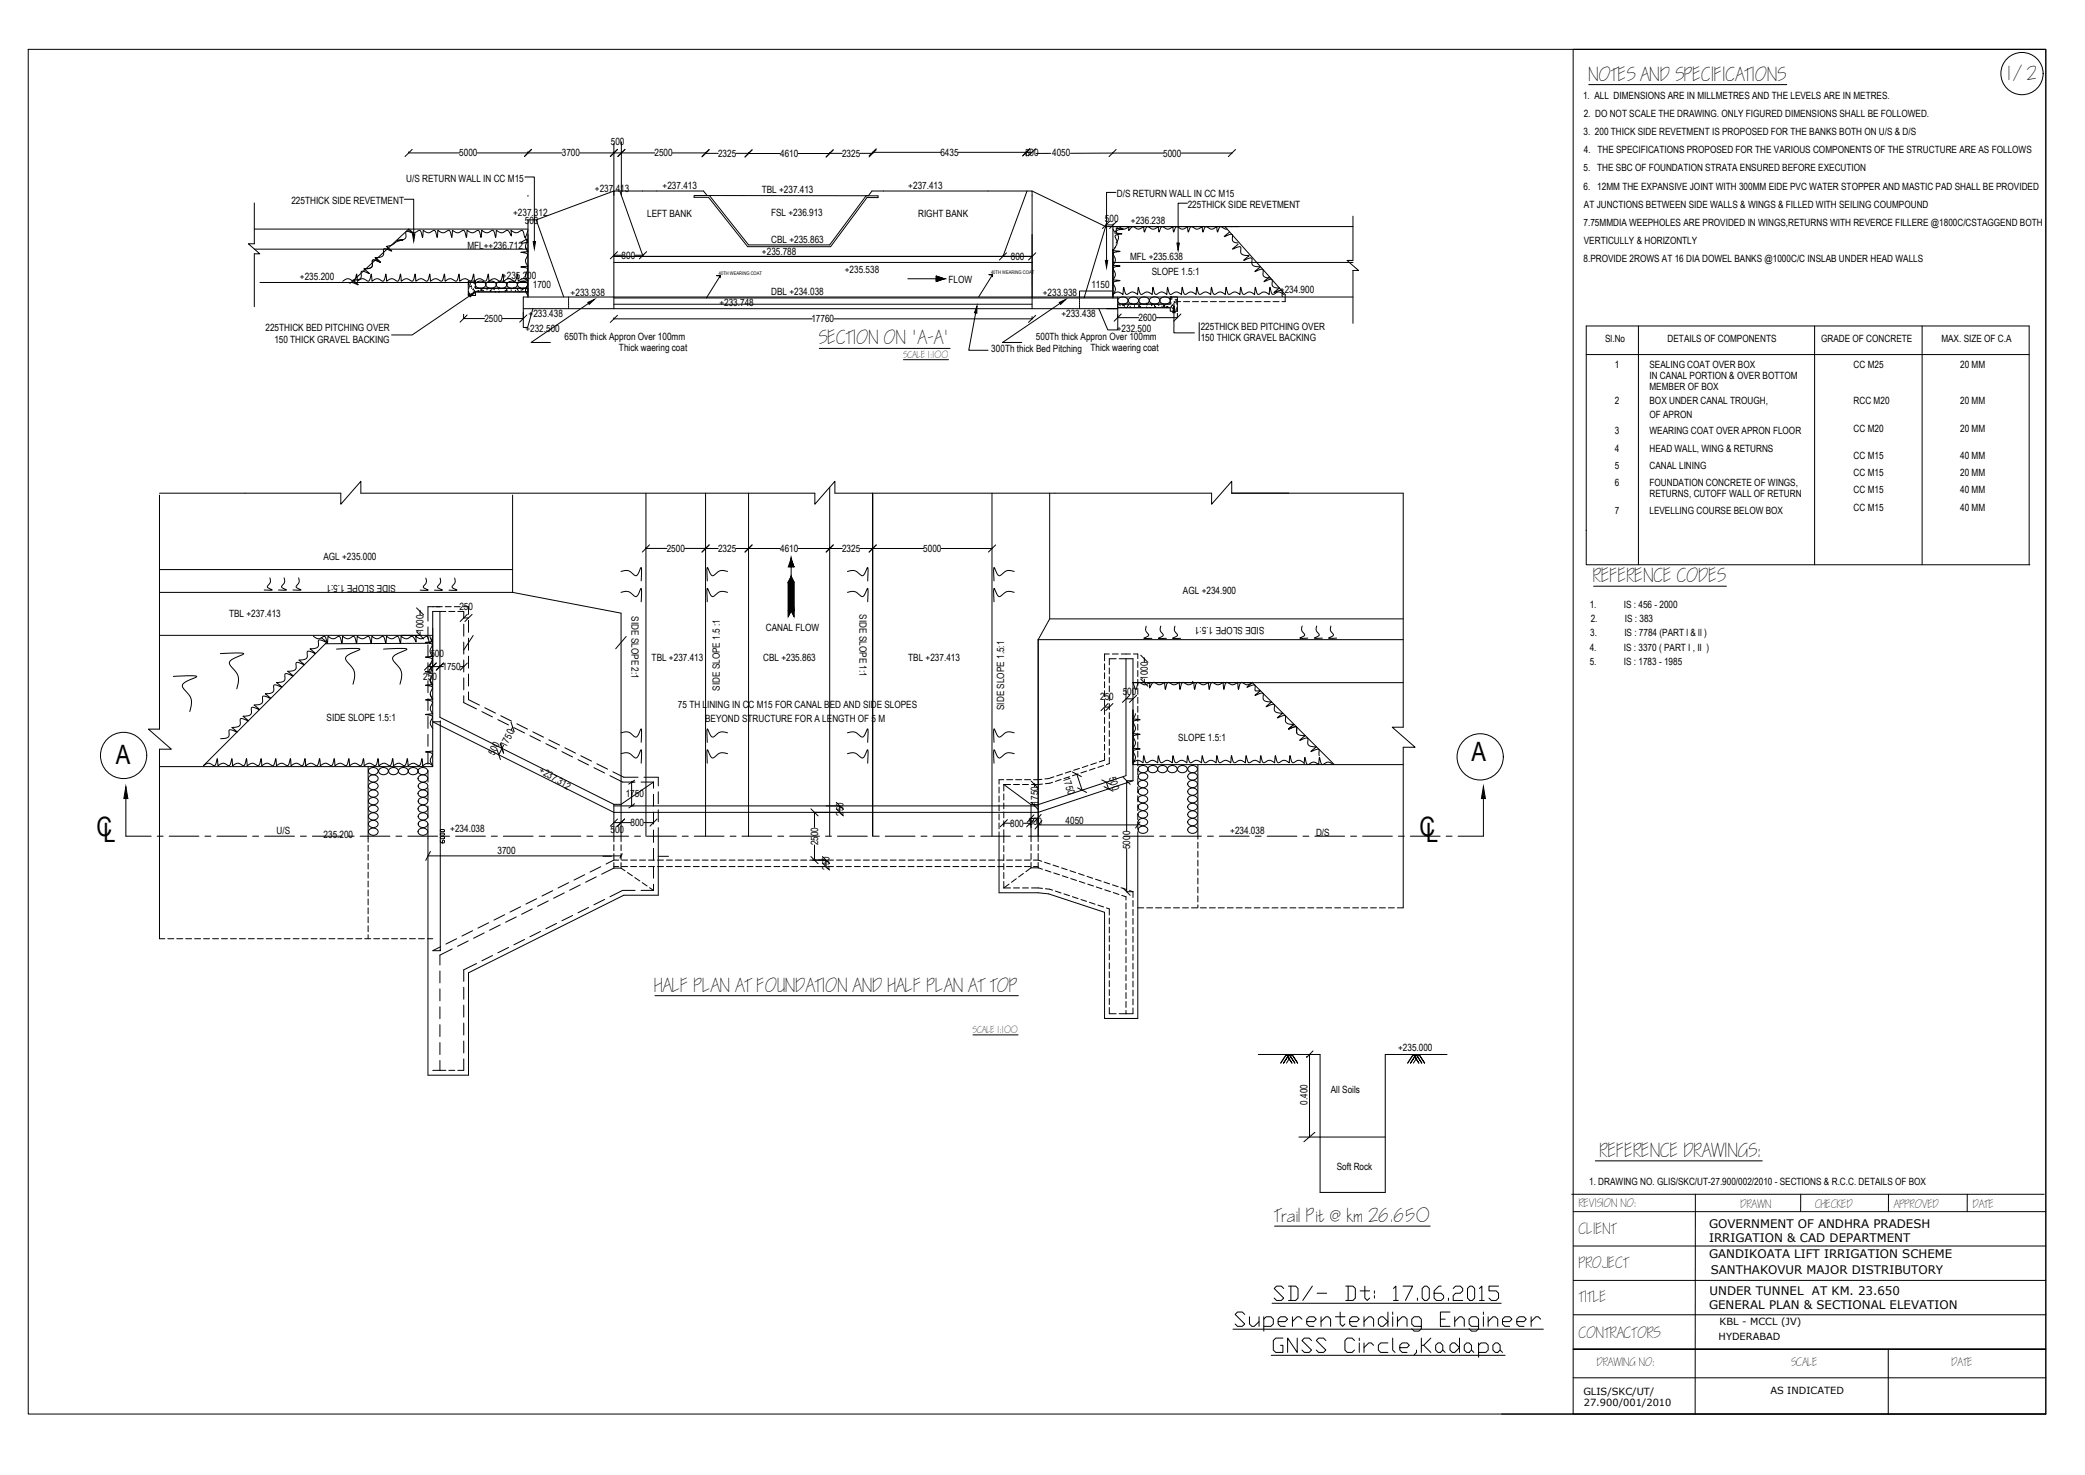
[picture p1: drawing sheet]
<svg xmlns="http://www.w3.org/2000/svg" width="1189mm" height="841mm" viewBox="0 0 1189 841" stroke-linecap="round" stroke-linejoin="round" font-family="sans-serif">
<!-- layer: STEEL -->
<g fill="none" stroke="#000" stroke-width=".57">
<path d="M16 28h1151v778h-1151zM906 48h113M233 87h.1M233 87h29M272 87h49M301 87h.1M331 87h19M350 87h.1M350 87h4M350 82v94M354 87h.1M354 87h19"/>
<path d="M354 81v30M383 87h19M402 87h.1M402 87h8M420 87h7M427 87h.1M427 88h18M455 88h18M473 87h.1M473 87h7M490 87h8M498 87h.1"/>
<path d="M536 87h-38M546 87h39M585 87v2M588 87h-3M599 87h-8M634 87h29M634 87h.1M635 87h-25M673 87h29M702 87h.1M145 116v23M231 114h5v19"/>
<path d="M299 101h6v37M301 111v1M353 109l14 37M403 111h-7v2h8l22 28h48l20-28M403 111l-2-2h-51l-44 16M403 111h2M405 111l90 1 2-3h91l1 60M405 111l22 29h46l21-28h7v1h-7M494 113h.1M586 109l-14 37M588 109l42 20M636 110h-5v38"/>
<path d="M677 116h-5v23M145 131h156M588 134v42M630 129h141M630 129l-12 41M631 128h.1M631 128h4M635 129v41M635 128h.1M698 129l35 39v4h-2M771 123v25M145 142h156"/>
<path d="M145 145v30M350 146h238M350 150h239M350 146h5M362 146h5M367 146h.1M411 158v-1h-2h2l-8 13M518 159h20M534 157v3v-1M534 157l4 2-4 1M534 157l4 2-4 1zM566 158v-1h-2h2l-8 12"/>
<path d="M572 146h.1M635 150h136M635 142h.1M636 141l-1 2M771 154v30M148 161h152M264 179v3h12M267 160h4v4h30v2h-30v2h-4zM267 168h.1M267 162h.1M267 167h.1M267 164h.1"/>
<path d="M268 163h.1M268 169l-33 22h-12M268 168h.1M268 164h.1M268 162h.1M268 163h1zM269 165h.1M270 167h.1M270 165h.1M270 162h.1M270 161h.1M270 166h.1"/>
<path d="M271 166h.1M271 164h.1M271 162h.1M271 164h30M271 166h30M272 161a2.9 2.9 0 0 1 3-1 2.9 2.9 0 0 1 2 3 3 3 0 0 1-4 1 3 3 0 0 1-2-2zM272 166h1zM273 166h.1M274 166h.1M274 165h.1M275 165v1zM276 166h.1"/>
<path d="M278 161a2.9 2.9 0 0 1 3-1 2.9 2.9 0 0 1 2 3 3 3 0 0 1-4 1 3 3 0 0 1-2-2zM278 165h.1M280 166h-1zM280 166h.1M281 165h.1M281 164h1M282 165h.1M283 166h-1M283 166h.1M284 161a2.9 2.9 0 0 1 3-1 2.9 2.9 0 0 1 2 3 3 3 0 0 1-4 1 3 3 0 0 1-2-2zM284 166h1M284 165h.1"/>
<path d="M285 164h.1M288 166h.1M288 164h.1M288 166l1-1v1zM290 161a2.9 2.9 0 0 1 3-1 2.9 2.9 0 0 1 2 3 3 3 0 0 1-4 1 3 3 0 0 1-2-2zM291 166h.1M293 164h.1M294 166h.1M295 165h.1M295 166h.1M296 161a2.9 2.9 0 0 1 3-1 2.9 2.9 0 0 1 2 3 3 3 0 0 1-3 1 3 3 0 0 1-3-2zM296 166h.1"/>
<path d="M297 165h.1M297 166h.1M298 165h.1M298 176v11h3l3-11M298 178v4h-12M299 165h.1M300 165h.1M304 176h333v12h-5l-5-12M321 169l-15-44h-5v44M324 169v1M324 170v1M324 171v1"/>
<path d="M324 172v1M324 173v1M324 174v1M324 175v1M336 173l-33 22h11M350 170h287M350 173h238M556 178l-4 22h11M604 173l-32 22h11M616 171h.1M616 172h.1M616 173h.1"/>
<path d="M616 174h.1M616 175h.1M616 176h.1M635 166h-19v4M637 179v2h12M637 173h30v-4h4v8h-4v-2h-30zM637 169v7h-6M637 175h30M638 170a2.9 2.9 0 0 1 3-1 2.9 2.9 0 0 1 2 3 3 3 0 0 1-3 1 3 3 0 0 1-3-2zM638 174h.1M639 174h.1M640 174h.1"/>
<path d="M640 173h27M640 174h1zM641 175h.1M642 174h.1M642 175h.1M643 175h.1M643 174h.1M644 170a2.9 2.9 0 0 1 3-1 2.9 2.9 0 0 1 2 3 3 3 0 0 1-3 1 3 3 0 0 1-3-2zM644 175h.1M645 173h.1M647 175h.1M649 174l1 1h-1z"/>
<path d="M650 170a2.9 2.9 0 0 1 3-1 2.9 2.9 0 0 1 2 3 3 3 0 0 1-3 1 3 3 0 0 1-3-2zM650 173h.1M650 175h.1M654 175h.1M654 173h.1M654 174h.1M656 175h.1M656 170a2.9 2.9 0 0 1 3-1 2.9 2.9 0 0 1 2 3 3 3 0 0 1-3 1 3 3 0 0 1-3-2zM657 174h.1M657 173h.1M658 175h.1M659 175h.1"/>
<path d="M660 174h.1M661 174h.1M662 170a2.9 2.9 0 0 1 3-1 2.9 2.9 0 0 1 2 3 3 3 0 0 1-3 1 3 3 0 0 1-3-2zM663 175h.1M664 174v1zM664 174h.1M664 175h.1M665 175h.1M665 175h1zM668 171h.1M668 173h.1M668 175h.1"/>
<path d="M668 170h.1M668 174h1zM668 176h.1M669 178v12h12M669 174h.1M670 172h.1M670 171h.1M671 173h.1M671 177h.1M671 172h.1M671 171h.1M671 174h.1"/>
<path d="M671 176h.1M671 179v2h-12M671 172h2M675 172h3M680 172h3M685 172h3M690 172h4M695 172h4M700 172h4M705 172h4M711 172h3M716 172h3"/>
<path d="M721 172h3M726 172h3M771 169h-473v7h6M350 182h.1M350 182h113M467 199h75M588 181v1h-113M684 184v10M934 186v136M1035 186v136M1096 186v136M515 205h26"/>
<path d="M904 202h253M473 278v199M91 281h103M91 282v134M206 281h259M292 282v56M368 281v196M402 281v196M427 281v196M476 281h215M498 281v196M566 281v196"/>
<path d="M599 281v72l-7 12M702 281h98v134M368 313h.1M368 313h12M390 313h20M402 313h.1M420 313h25M427 313h.1M451 318v30M455 313h25M473 313h.1M490 313h37"/>
<path d="M537 313h29M904 302h1M91 338h201M91 325h201M154 330a6 6 0 0 1-2 5l3 1h-4M162 330a6 6 0 0 1-1 5l2 1h-4M170 330a6 6 0 0 1-1 5l3 1h-5M243 330a5 5 0 0 1-2 5l3 1h-4M251 330a5 5 0 0 1-1 5l2 1h-4M259 330a6 6 0 0 1-1 5l3 1h-5M292 338l62 12v127M354 326a6 6 0 0 1 8 2 7 7 0 0 0 4-4v7"/>
<path d="M354 338a6 6 0 0 1 8 2 7 7 0 0 0 4-5v8M415 326a6 6 0 0 0-8 2 7 7 0 0 1-4-4v7M415 338a6 6 0 0 0-8 2 7 7 0 0 1-4-5v8M451 329l2 3v20l-2-4-2 4v-20zM483 326a6 6 0 0 1 8 2 7 7 0 0 0 4-4v7M483 338a6 6 0 0 1 8 2 7 7 0 0 0 4-5v8M578 326a6 6 0 0 0-8 2 7 7 0 0 1-3-4v7M578 338a6 6 0 0 0-8 2 7 7 0 0 1-3-5v8M909 334h75M1157 322v-136h-253v136h253M240 349h.1M240 349v2"/>
<path d="M247 358v22h4M247 346h4M264 352h3M599 353h201M654 357a6 6 0 0 0 1 5l-3 2h5M662 357a6 6 0 0 0 1 5l-3 2h5M670 357a6 6 0 0 0 1 5l-2 2h4M742 357a5 5 0 0 0 2 5l-3 2h5M751 357a5 5 0 0 0 1 5l-3 2h5M759 357a6 6 0 0 0 1 5l-2 2h4M91 362h156M126 373l10-1 3 1-4 2a4 4 0 0 0-4 4l2 2a8 8 0 0 1 3 9l-1 3"/>
<path d="M192 370h11h2l-3 2a4 4 0 0 0-5 4l2 2a8 8 0 0 1 3 10l-1 2M219 370h11h2l-4 2a4 4 0 0 0-4 4l1 1a9 9 0 0 1 4 11l-1 2M240 360v2M244 367h-58M270 362l-6 9M357 363l-6 7M592 365h208M592 365v112M652 376h.1M652 376v2M99 386l11-1 2 1-5 2a2.9 2.9 0 0 0-2 5l1 1a8 8 0 0 1 3 9l-1 3M244 380h3"/>
<path d="M251 380h.1M251 380h2M262 380h2M264 380h.1M642 398h4M646 389h154M652 389h.1M652 387v2M680 389h.1M714 389h.1M292 415l-1 1M354 418a6 6 0 0 1 8 2 7 7 0 0 0 4-4v7"/>
<path d="M415 418a6 6 0 0 0-8 2h-1h-1l-2-4v7M483 418a6 6 0 0 1 8 2h1h1l2-4v7M578 418a6 6 0 0 0-8 2h-1l-2-4v7M630 403h3M91 437h156v-88h4v60l99 50M91 427v108M210 437v41M211 438a2.5 2.5 0 0 1 3 0 2.5 2.5 0 0 1 1 3 2.5 2.5 0 0 1-3 1 2.5 2.5 0 0 1-1-4zM216 438a2.5 2.5 0 0 1 4 0 2.5 2.5 0 0 1 1 3 2.5 2.5 0 0 1-4 1 2.5 2.5 0 0 1-1-4zM222 438a2.5 2.5 0 0 1 4 0 2.5 2.5 0 0 1 1 3 2.5 2.5 0 0 1-4 1 2.5 2.5 0 0 1-1-4zM228 438a2.5 2.5 0 0 1 3 0 2.5 2.5 0 0 1 1 3 2.5 2.5 0 0 1-3 1 2.5 2.5 0 0 1-1-4zM233 438a2.5 2.5 0 0 1 4 0 2.5 2.5 0 0 1 1 3 2.5 2.5 0 0 1-4 1 2.5 2.5 0 0 1-1-4z"/>
<path d="M239 438a2.5 2.5 0 0 1 3 0 2.5 2.5 0 0 1 1 3 2.5 2.5 0 0 1-3 1 2.5 2.5 0 0 1-1-4zM286 427h.1M286 427l-2 3M287 425l-1 2M354 430a6 6 0 0 1 8 2h1l3-4v7M415 430a6 6 0 0 0-8 2h-1l-3-4v7M483 430a6 6 0 0 1 8 2h2l2-4v7M578 430a6 6 0 0 0-8 2h-1l-2-4v7M649 436h151M650 437a2.5 2.5 0 0 1 3 0 2.5 2.5 0 0 1 1 3 2.5 2.5 0 0 1-3 1 2.5 2.5 0 0 1-1-4zM655 437a2.5 2.5 0 0 1 4 0 2.5 2.5 0 0 1 0 3 2.5 2.5 0 0 1-3 1 2.5 2.5 0 0 1-1-4zM661 437a2.5 2.5 0 0 1 3 0 2.5 2.5 0 0 1 1 3 2.5 2.5 0 0 1-3 1 2.5 2.5 0 0 1-1-4z"/>
<path d="M666 437a2.5 2.5 0 0 1 4 0 2.5 2.5 0 0 1 1 3 2.5 2.5 0 0 1-4 1 2.5 2.5 0 0 1-1-4zM672 437a2.5 2.5 0 0 1 3 0 2.5 2.5 0 0 1 1 3 2.5 2.5 0 0 1-3 1 2.5 2.5 0 0 1-1-4zM678 437a2.5 2.5 0 0 1 3 0 2.5 2.5 0 0 1 1 3 2.5 2.5 0 0 1-3 1 2.5 2.5 0 0 1-1-4zM683 436v41M800 426v92M72 455v22M211 447a2.5 2.5 0 0 1 3-1 2.5 2.5 0 0 1 1 3 2.5 2.5 0 0 1-3 1 2.5 2.5 0 0 1-1-3zM211 443a2.5 2.5 0 0 1 3-1 2.5 2.5 0 0 1 1 3 2.5 2.5 0 0 1-3 1 2.5 2.5 0 0 1-1-3zM211 455a2.5 2.5 0 0 1 3 0 2.5 2.5 0 0 1 1 3 2.5 2.5 0 0 1-3 1 2.5 2.5 0 0 1-1-4zM211 451a2.5 2.5 0 0 1 3-1 2.5 2.5 0 0 1 1 4 2.5 2.5 0 0 1-3 0 2.5 2.5 0 0 1-1-3zM211 460a2.5 2.5 0 0 1 3-1 2.5 2.5 0 0 1 1 3 2.5 2.5 0 0 1-3 1 2.5 2.5 0 0 1-1-3zM239 443a2.5 2.5 0 0 1 3-1 2.5 2.5 0 0 1 1 3 2.5 2.5 0 0 1-3 1 2.5 2.5 0 0 1-1-3z"/>
<path d="M239 451a2.5 2.5 0 0 1 3-1 2.5 2.5 0 0 1 1 4 2.5 2.5 0 0 1-3 0 2.5 2.5 0 0 1-1-3zM239 460a2.5 2.5 0 0 1 3-1 2.5 2.5 0 0 1 1 3 2.5 2.5 0 0 1-3 1 2.5 2.5 0 0 1-1-3zM239 447a2.5 2.5 0 0 1 3-1 2.5 2.5 0 0 1 1 3 2.5 2.5 0 0 1-3 1 2.5 2.5 0 0 1-1-3zM239 455a2.5 2.5 0 0 1 3 0 2.5 2.5 0 0 1 1 3 2.5 2.5 0 0 1-3 1 2.5 2.5 0 0 1-1-4zM350 459v18M350 460h242M360 446h1M360 453h.1M360 446v14M362 445l-4 2M362 458l-3 3M373 446l-19 13h-4"/>
<path d="M471 460h8v3h-8M572 447l16 12M588 459v18M590 460h.1M590 447h.1M590 447v2M590 458v2M614 441l3 10M631 446l1 4M646 445v-69h-4v66l-50 17h-4M646 445l-54 18h-242l-103-51h4v130h-4M646 445h-4v29"/>
<path d="M649 446a2.5 2.5 0 0 1 4-1 2.5 2.5 0 0 1 1 3 2.5 2.5 0 0 1-4 1 2.5 2.5 0 0 1-1-3zM649 454a2.5 2.5 0 0 1 4 0 2.5 2.5 0 0 1 1 3 2.5 2.5 0 0 1-4 1 2.5 2.5 0 0 1-1-4zM650 441a2.5 2.5 0 0 1 3 0 2.5 2.5 0 0 1 1 3 2.5 2.5 0 0 1-3 1 2.5 2.5 0 0 1-1-4zM650 450a2.5 2.5 0 0 1 3-1 2.5 2.5 0 0 1 1 4 2.5 2.5 0 0 1-3 0 2.5 2.5 0 0 1-1-3zM650 459a2.5 2.5 0 0 1 3-1 2.5 2.5 0 0 1 1 3 2.5 2.5 0 0 1-3 1 2.5 2.5 0 0 1-1-3zM678 446a2.5 2.5 0 0 1 3-1 2.5 2.5 0 0 1 1 3 2.5 2.5 0 0 1-3 1 2.5 2.5 0 0 1-1-3zM678 441a2.5 2.5 0 0 1 3 0 2.5 2.5 0 0 1 1 3 2.5 2.5 0 0 1-3 1 2.5 2.5 0 0 1-1-4zM678 454a2.5 2.5 0 0 1 3 0 2.5 2.5 0 0 1 1 3 2.5 2.5 0 0 1-3 1 2.5 2.5 0 0 1-1-4zM678 450a2.5 2.5 0 0 1 3-1 2.5 2.5 0 0 1 1 4 2.5 2.5 0 0 1-3 0 2.5 2.5 0 0 1-1-3zM678 459a2.5 2.5 0 0 1 3-1 2.5 2.5 0 0 1 1 3 2.5 2.5 0 0 1-3 1 2.5 2.5 0 0 1-1-3zM846 455v22M211 464a2.5 2.5 0 0 1 3-1 2.5 2.5 0 0 1 1 4 2.5 2.5 0 0 1-3 1 2.5 2.5 0 0 1-1-4z"/>
<path d="M211 469a2.5 2.5 0 0 1 3-1 2.5 2.5 0 0 1 1 3 2.5 2.5 0 0 1-3 1 2.5 2.5 0 0 1-1-3zM211 473a2.5 2.5 0 0 1 3-1 2.5 2.5 0 0 1 1 4 2.5 2.5 0 0 1-3 0 2.5 2.5 0 0 1-1-3zM239 473a2.5 2.5 0 0 1 3-1 2.5 2.5 0 0 1 1 4 2.5 2.5 0 0 1-3 0 2.5 2.5 0 0 1-1-3zM239 464a2.5 2.5 0 0 1 3-1 2.5 2.5 0 0 1 1 4 2.5 2.5 0 0 1-3 1 2.5 2.5 0 0 1-1-4zM239 469a2.5 2.5 0 0 1 3-1 2.5 2.5 0 0 1 1 3 2.5 2.5 0 0 1-3 1 2.5 2.5 0 0 1-1-3zM251 479l1 2h1v-2h-1v2M251 477h2v1h-2zM251 475h2v1h-2zM251 473h2v1h-2zM350 469h4M354 469h.1M354 469h6"/>
<path d="M367 469h6M373 469h.1M375 477v33h-19l-89 45v58h-23v-135M464 463v9M570 477v32h22l6 1 32 10v61h19v-104M576 469h-4v1M584 469h3v2M592 472v-6l-4 1v5M592 470h57M594 468l-4 5M649 463a2.5 2.5 0 0 1 4-1 2.5 2.5 0 0 1 1 4 2.5 2.5 0 0 1-4 0 2.5 2.5 0 0 1-1-3zM649 467a2.5 2.5 0 0 1 4 0 2.5 2.5 0 0 1 1 3 2.5 2.5 0 0 1-4 1 2.5 2.5 0 0 1-1-4z"/>
<path d="M650 472a2.5 2.5 0 0 1 3-1 2.5 2.5 0 0 1 1 3 2.5 2.5 0 0 1-3 1 2.5 2.5 0 0 1-1-3zM650 469l-2 3M678 463a2.5 2.5 0 0 1 3-1 2.5 2.5 0 0 1 1 4 2.5 2.5 0 0 1-3 0 2.5 2.5 0 0 1-1-3zM678 467a2.5 2.5 0 0 1 3 0 2.5 2.5 0 0 1 1 3 2.5 2.5 0 0 1-3 1 2.5 2.5 0 0 1-1-4zM678 472a2.5 2.5 0 0 1 3-1 2.5 2.5 0 0 1 1 3 2.5 2.5 0 0 1-3 1 2.5 2.5 0 0 1-1-3zM244 488h110M245 485l-2 6M344 488h5M355 487l-2 2M375 488h6M463 490h8v4h-8M464 482v8h7"/>
<path d="M642 484v24h4M373 568h208M555 590h25M749 599l-4 4M717 601h36v79h37v-79h35M745 603h.1M747 601v47M741 648h49M750 646l-7 5M910 662h95M727 699h88M896 681h270"/>
<path d="M897 691h270M967 681v125M1027 681v10M1077 681v10M1122 681v10M897 710h270M897 730h270M703 758h177M725 743h131M897 750h270M725 773h133M1077 769v37"/>
<path d="M1167 769h-270h270M897 786h270M856 806h41v-778h270v778h-270"/>
<circle cx="1153" cy="42" r="12"/>
<circle cx="70" cy="431" r="13"/>
<circle cx="844" cy="432" r="13"/>
</g>
<!-- layer: 0 -->
<g fill="none" stroke="#000" stroke-width=".57">
<path d="M235 85l-4 4M303 85l-4 4M352 85l-4 4M356 85l-4 4M404 85l-4 4M429 85l-4 5M471 89l4-4-4 5M500 85l-4 4M587 85l-4 4M590 85l-4 4M636 85l-4 4M704 85l-4 4"/>
<path d="M145 139h-3l6 6h-3M233 131a4 4 0 0 0 6 0l1 1 1 3v-4a4 4 0 0 0 7 0v1l1 3 1-4a4 4 0 0 0 6 0l1 1 1 3v-4a4 4 0 0 0 6 0l1 1 1 3v-4a4 4 0 0 0 7 0v1l1 3 1-4a4 4 0 0 0 6 0l1 1 1 3v-4a4 4 0 0 0 6 0l1 1 2 3-1-4a4 4 0 0 0 7 0l1 4 2-4M300 135l1 3-4 1a3 3 0 0 1 4-2l-1 1a4 4 0 0 0 1 5M633 126l-4 4M635 131v1h1a2.2 2.2 0 0 1 2-3l2 1a4 4 0 0 0 4-1v2a2.4 2.4 0 0 1 2-2 2.4 2.4 0 0 1 3 2l1-1 2-1 1 3v-1a1.3 1.3 0 0 1 1-2 1.3 1.3 0 0 1 2 1 3 3 0 0 0 4-1l1 3 1-1a1.3 1.3 0 0 1 0-2 1.3 1.3 0 0 1 2 1 3 3 0 0 0 5-1v3l1-1a1.3 1.3 0 0 1 1-2 1.3 1.3 0 0 1 1 1 3 3 0 0 0 5-1l1 3v-1a1.3 1.3 0 0 1 1-2 1.3 1.3 0 0 1 2 1 3 3 0 0 0 4-1l1 3 1-1a1.3 1.3 0 0 1 1-2 1.3 1.3 0 0 1 1 1 3 3 0 0 0 5-1v3h1a1.9 1.9 0 0 1 1-3l2 1 2 1M636 133h4l-3 1a1.1 1.1 0 0 0-1 0 1.1 1.1 0 0 0 0 2 4 4 0 0 1 0 5M636 130l5 1h-3a1.1 1.1 0 0 0-1 1 1.1 1.1 0 0 0 0 1 4 4 0 0 1-1 6M637 126l-4 4M701 132l-3 3 3-1h2a3 3 0 0 0 0 3 3 3 0 0 0 3 2M702 129h.1M704 129h.1M706 139l-3 3 1-1a2 2 0 0 1 3 0h1a3 3 0 0 0 0 4 3 3 0 0 0 3 1h1l-3 2h2a2.1 2.1 0 0 1 3 0 2.9 2.9 0 0 0 0 3 2.9 2.9 0 0 0 3 1h2l-3 3 3-1h1a3 3 0 0 0 2 4l3 1"/>
<path d="M208 153a4 4 0 0 0 4-2 1.6 1.6 0 0 1 1-3l4 2-3-3a3 3 0 0 0 5-3v-1a1.1 1.1 0 0 1 0-1 1.1 1.1 0 0 1 2 0l2 1-3-2 10-4h-3a3 3 0 0 0 4-3v-2a1.5 1.5 0 0 1 3 0l2 1-3-2-33 30M214 147l3 3-1-1a2.1 2.1 0 0 0-4 0 3 3 0 0 1 0 3 3 3 0 0 1-3 1h-1l3 3-2-1a1.4 1.4 0 0 0-2-1 1.4 1.4 0 0 0-1 1 3 3 0 0 1 0 4 3 3 0 0 1-3 1h-2l3 2h-1a2.6 2.6 0 0 0-3-1v1M300 140l1 3-4 1h3a1.1 1.1 0 0 1 1 1 1.1 1.1 0 0 1 0 1 4 4 0 0 0 0 6h-4l3 1a1.1 1.1 0 0 1 1 0 1.1 1.1 0 0 1 0 2 4 4 0 0 0 0 5l-4 1h3a1.1 1.1 0 0 1 1 1 1.1 1.1 0 0 1 0 1 4 4 0 0 0 0 5M352 143l-4 5M369 143l-4 5M574 144l-4 4M591 144l-5 4M635 143h4l-3 1a1.1 1.1 0 0 0-1 0 1.1 1.1 0 0 0 0 2 4 4 0 0 1 0 5l4 1h-3a1.1 1.1 0 0 0-1 1 1.1 1.1 0 0 0 0 1 4 4 0 0 1 0 6h4h-3a1.1 1.1 0 0 0-1 1 1.1 1.1 0 0 0 0 1 4 4 0 0 1 0 6M635 142v27M724 158l-3 3 3-2 1 1a3 3 0 0 0 2 4h2M771 148h-3l7 6h-4M266 180l-4 4"/>
<path d="M300 180l-4 4M301 160a3 3 0 0 0-5 0l-1-4-1 3a1.1 1.1 0 0 1 0 1 1.1 1.1 0 0 1-1 0 4 4 0 0 0-6 0v-4l-1 3a1.1 1.1 0 0 1 0 1 1.1 1.1 0 0 1-2 0 4 4 0 0 0-5 0l-1-4v3a1.1 1.1 0 0 1-1 1 1.1 1.1 0 0 1-1 0 4 4 0 0 0-6 0v-4l-1 3a1.1 1.1 0 0 1 0 1 1.1 1.1 0 0 1-1 0 4 4 0 0 0-6 0v-4l-1 3a1.1 1.1 0 0 1 0 1 1.1 1.1 0 0 1-2 0 4 4 0 0 0-5 0l-1-4v3a1.1 1.1 0 0 1-1 1 1.1 1.1 0 0 1-1 0 4 4 0 0 0-6 0v-4l-1 3a1.2 1.2 0 0 1 0 1 1.2 1.2 0 0 1-1 0 4 4 0 0 0-6 0v-4l-1 3a1.2 1.2 0 0 1 0 1 1.2 1.2 0 0 1-2 0 4 4 0 0 0-5 0l-1-4v3a1.2 1.2 0 0 1-1 1 1.2 1.2 0 0 1-1 0 4 4 0 0 0-6 0v-4l-1 3a1.2 1.2 0 0 1 0 1 1.2 1.2 0 0 1-1 0 4 4 0 0 0-6 0v-4l-1 3a1.2 1.2 0 0 1 0 1 1.2 1.2 0 0 1-2 0 4 4 0 0 0-5 0l-1-4v3a1.2 1.2 0 0 1-1 1 1.2 1.2 0 0 1-1 0 4 4 0 0 0-6 0M352 180l-4 4M591 180l-5 4M635 168v-1a3 3 0 0 1 5 1l1-4v2a1.2 1.2 0 0 0 1 2 1.2 1.2 0 0 0 1 0 3 3 0 0 1 6 0v-4l1 2a1.2 1.2 0 0 0 0 2 1.2 1.2 0 0 0 2 0 3 3 0 0 1 5 0v-4l1 2a1.2 1.2 0 0 0 1 2 1.2 1.2 0 0 0 1 0 3 3 0 0 1 5 0l1-4v2a1.2 1.2 0 0 0 1 2 1.2 1.2 0 0 0 1 0 3 3 0 0 1 6 0v-4l1 2a1.2 1.2 0 0 0 0 2 1.2 1.2 0 0 0 2 0 3 3 0 0 1 5 0v-4l1 2a1.2 1.2 0 0 0 1 2 1.2 1.2 0 0 0 1 0 3 3 0 0 1 5 0l1-4v2a1.2 1.2 0 0 0 1 2 1.2 1.2 0 0 0 1 0 3 3 0 0 1 6 0v-4l1 2a1.2 1.2 0 0 0 0 2 1.2 1.2 0 0 0 2 0 3 3 0 0 1 5 0v-4l1 2a1.2 1.2 0 0 0 1 2 1.2 1.2 0 0 0 1 0 3 3 0 0 1 5 0l1-4v2a1.2 1.2 0 0 0 1 2 1.2 1.2 0 0 0 1 0 3 3 0 0 1 6 0v-4l1 2a1.2 1.2 0 0 0 0 2 1.2 1.2 0 0 0 2 0 3 3 0 0 1 5 0M639 179l-4 4M673 179l-4 4M730 164l-4 3 1-1a2.8 2.8 0 0 1 4 0v3M194 281v7l12-14v7M465 281v7l11-14v7M691 281v7l11-14v7M370 311l-4 4"/>
<path d="M404 311l-4 4 4-4M429 311l-4 4M475 311l-4 4M500 311l-4 4M568 311l-4 4M238 347l4 4M244 357v7M247 346h-3v8M249 346h3M251 349h3M254 346h3M256 349h3"/>
<path d="M259 346h3M261 349h3v3M264 346h3v4M264 356v7M266 350l-4 4M267 354v7M269 350l-4 4M179 363a4 4 0 0 0 6 0l1 1 1 3v-4a4 4 0 0 0 6 0l1 1 1 3v-4a4 4 0 0 0 7 0v1l1 3 1-4a4 4 0 0 0 6 0l1 1 1 3v-4a4 4 0 0 0 6 0l1 1 1 3v-4a4 4 0 0 0 7 0v1l1 3 1-4a4 4 0 0 0 6 0l1 1 1 2v-3a4 4 0 0 0 6 0l2 4 2-4M183 364l3 2-2-1a1.4 1.4 0 0 0-1 0 1.4 1.4 0 0 0-2 1 3 3 0 0 1 0 3 3 3 0 0 1-3 1h-1l3 3-2-1a2.1 2.1 0 0 0-3 0 3 3 0 0 1 0 3 3 3 0 0 1-3 1h-2l3 3-1-1a2.1 2.1 0 0 0-3 0 3 3 0 0 1 0 4 3 3 0 0 1-4 1h-1l3 2h-2a1.5 1.5 0 0 0-3 0 3 3 0 0 1 0 3 3 3 0 0 1-3 1h-1l3 3-2-1a2.1 2.1 0 0 0-3 0 3 3 0 0 1 0 3 3 3 0 0 1-3 2h-2l3 2h-1a2 2 0 0 0-3-1v1a3 3 0 0 1-1 3 3 3 0 0 1-3 1h-1l3 3-1-1a2 2 0 0 0-4 0 3 3 0 0 1 0 3 3 3 0 0 1-3 1h-1l3 3-2-1a2 2 0 0 0-3 0 3 3 0 0 1 0 4 3 3 0 0 1-3 1h-2l3 2h-1a2.1 2.1 0 0 0-3 0 2.9 2.9 0 0 1-1 3 2.9 2.9 0 0 1-3 1h-1M186 366l-70 71 1-1a4 4 0 0 1 5 1l1-1 1-3v4l1-1a4 4 0 0 1 6 1v-1l1-3 1 4v-1a4 4 0 0 1 6 1l1-1v-3l1 4a4 4 0 0 1 6 0l1-1 1-3v4a4 4 0 0 1 7 0v-1l1-3 1 4a4 4 0 0 1 6 0l1-1v-3l1 4a4 4 0 0 1 6 0l1-1 1-3v4a4 4 0 0 1 7 0v-1l1-3 1 4a4 4 0 0 1 6 0l1-1 1-3v4a4 4 0 0 1 6 0l1-1 1-3v4a4 4 0 0 1 7 0v-1l1-3 1 4a4 4 0 0 1 6 0l1-1 1-3v4a4 4 0 0 1 6 0l1-1 1-3v4a4 4 0 0 1 7 0v-1l1-3 1 4a4 4 0 0 1 6 0l1-1 1-3v4a4 4 0 0 1 6-1M238 360l4 4M244 368v7"/>
<path d="M244 378v7M245 363l2 3h-4l2 1a1.1 1.1 0 0 1 1 0 1.1 1.1 0 0 1 0 2 4 4 0 0 0 1 5l-4 1h2a1.1 1.1 0 0 1 1 1 1.1 1.1 0 0 1 0 1 4 4 0 0 0 1 6h-4h2a1.1 1.1 0 0 1 1 1 1.1 1.1 0 0 1 0 1 4 4 0 0 0 1 6M246 378l-4 4M253 378l-4 4M264 366v7M264 376v7M266 378l-4 4M267 364v7M267 374v7M630 378v4M633 373h-3v4M634 373h4"/>
<path d="M636 376h-3v3M638 376h4M639 373h6M646 373h3v3M649 377v4M650 374l5 4M244 388v7M244 398v7M245 382l4-4-4 4M245 396l2 3h-4h2a1.1 1.1 0 0 1 1 1 1.1 1.1 0 0 1 0 1 4 4 0 0 0 1 6h-4l2 1a1.1 1.1 0 0 1 1 0 1.1 1.1 0 0 1 0 2 4 4 0 0 0 1 5M245 387l2 3-4 1h2a1.1 1.1 0 0 1 1 1 1.1 1.1 0 0 1 0 1 4 4 0 0 0 1 6M264 387v6"/>
<path d="M264 397v4l8 3M267 384v7M267 395v4l6 3M630 384v3M630 389v3M630 394v3M630 399v3M633 381v3M633 386v3M633 391v3M633 396v4M644 396l-4 5"/>
<path d="M646 389l2 4v-2a1.4 1.4 0 0 1 1-2 1.4 1.4 0 0 1 2 1 3 3 0 0 0 5-1v3v-1a2 2 0 0 1 2-2 2 2 0 0 1 2 1 3 3 0 0 0 4-1v4l1-3a1.1 1.1 0 0 1 1-1 1.1 1.1 0 0 1 1 0 4 4 0 0 0 5 0l1 4v-3a1.1 1.1 0 0 1 1-1 1.1 1.1 0 0 1 1 0 4 4 0 0 0 6 0v4l1-3a1.2 1.2 0 0 1 0-1 1.2 1.2 0 0 1 2 0 4 4 0 0 0 5 0v4l1-3a1.2 1.2 0 0 1 1-1 1.2 1.2 0 0 1 1 0 4 4 0 0 0 5 0l1 4v-3a1.2 1.2 0 0 1 1-1 1.2 1.2 0 0 1 1 0 4 4 0 0 0 6 0v4l1-3a1.2 1.2 0 0 1 0-1 1.2 1.2 0 0 1 2 0 4 4 0 0 0 5 0M646 389h.1M648 396l-4 5M649 382v4M649 387v4M649 393v3M649 398v3M650 387l5 4M714 389l-3 3h1a2.7 2.7 0 0 1 4-1v3h3l-3 3 2-1a1.5 1.5 0 0 1 2 0 3 3 0 0 0 1 3 3 3 0 0 0 3 1h1l-3 3 1-1a2.1 2.1 0 0 1 4 0 3 3 0 0 0 0 4 3 3 0 0 0 3 1h1l-3 2h2a2.1 2.1 0 0 1 3-1v1a2.9 2.9 0 0 0 0 3 2.9 2.9 0 0 0 3 1h2l-3 3 1-1a2.2 2.2 0 0 1 3 0v3M714 389l47 47M714 389h.1M91 416h-6l13 11h-7"/>
<path d="M244 409v6M244 419v7M251 412h.1M275 406l6 3M276 404l7 3M284 410l6 3M286 408l6 3M291 412l2 5M293 415l6 3M295 413l6 3M302 419l6 4M304 417l6 3"/>
<path d="M630 404v3M630 409v4M630 414v4M630 419v4M632 401l-4 4M633 401v4M633 406v4M633 411v4M633 417v3M635 401l-5 4M646 405v31h5M647 407l-1 3h4l-3 1a1.1 1.1 0 0 0-1 0 1.1 1.1 0 0 0 0 2 4 4 0 0 1 0 5l4 1h-3a1.1 1.1 0 0 0-1 1 1.1 1.1 0 0 0 0 1 4 4 0 0 1 0 6h4h-3a1.1 1.1 0 0 0-1 1 1.1 1.1 0 0 0 0 1 4 4 0 0 1 0 6"/>
<path d="M649 403v3M649 408v3M649 413v3M649 418v3M738 413l-3 3 1-1a2.1 2.1 0 0 1 3 0 3 3 0 0 0 1 3 3 3 0 0 0 3 1h1l-3 3 2-1a1.4 1.4 0 0 1 2 0 1.4 1.4 0 0 1 1 0 3 3 0 0 0 0 4 3 3 0 0 0 3 1h2l-4 3 1-1a2.7 2.7 0 0 1 4 0v3M800 415h-6l13 11h-7M244 429v7M244 439v7M247 428l-4 1h2a1.1 1.1 0 0 1 1 1 1.1 1.1 0 0 1 0 1 4 4 0 0 0 1 6M283 428l2 5M285 424l2 5-2-5M311 424l6 3"/>
<path d="M313 422l6 3M320 429l6 3M322 426l6 3M330 433l6 3M331 431l6 3M339 438l6 3M340 436l6 3M611 440l-4 1M615 438l-3 1M620 440l-4 1M620 437l-3 1M624 438l-3 1"/>
<path d="M625 435l-3 1M629 436l-3 2M630 424v4M630 430v3l-3 1M633 422v3M633 427v3M633 432v3l-2 1M646 435l1-1a3 3 0 0 1 5 1v-4l1 2a1.2 1.2 0 0 0 0 2 1.2 1.2 0 0 0 2 0 4 4 0 0 1 5 0l1-4v2a1.2 1.2 0 0 0 1 2 1.2 1.2 0 0 0 1 0 4 4 0 0 1 5 0l1-4 1 2a1.2 1.2 0 0 0 0 2 1.2 1.2 0 0 0 1 0 3 3 0 0 1 6 0v-4l1 2a1.2 1.2 0 0 0 0 2 1.2 1.2 0 0 0 2 0 3 3 0 0 1 5 0l1-4v2a1.2 1.2 0 0 0 1 2 1.2 1.2 0 0 0 1 0 3 3 0 0 1 5 0l1-4 1 2a1.2 1.2 0 0 0 0 2 1.2 1.2 0 0 0 1 0 3 3 0 0 1 6 0v-4l1 2a1.2 1.2 0 0 0 0 2 1.2 1.2 0 0 0 2 0 3 3 0 0 1 5 0l1-4v2a1.2 1.2 0 0 0 1 2 1.2 1.2 0 0 0 1 0 3 3 0 0 1 5 0l1-4 1 2a1.2 1.2 0 0 0 0 2 1.2 1.2 0 0 0 1 0 3 3 0 0 1 6 0v-4l1 2a1.2 1.2 0 0 0 0 2 1.2 1.2 0 0 0 2 0 3 3 0 0 1 5 0l1-4v2a1.2 1.2 0 0 0 1 2 1.2 1.2 0 0 0 1 0 3 3 0 0 1 5 0M649 423v4M649 428v4M649 433v4M649 438v4"/>
<path d="M744 436v-4l1 2a1.2 1.2 0 0 0 0 2 1.2 1.2 0 0 0 2 0 3 3 0 0 1 5 0v-4l1 2a1.2 1.2 0 0 0 1 2 1.2 1.2 0 0 0 1 0 3 3 0 0 1 5 0M244 449v7M244 460v6M348 442l7 4h7M349 440l7 3h8M360 446h.1M360 460h.1M366 446h7v3M367 443h8v5M373 453v7M375 451v7M477 457l4 5"/>
<path d="M570 449v3M570 454v3M570 459v3M572 445h-2v2M572 453v3M572 458v3M574 445h3M576 447h-4v4M578 447h3M579 445h4M583 447h3M584 445h4"/>
<path d="M588 457l4 5M588 445l4 4M594 444l-5 1M594 447h-6M600 446l-4 1M601 443l-5 1M605 444l-3 2M606 441l-3 1M610 443l-3 1M611 440l6 3M614 449l6 3M615 441l-4 1"/>
<path d="M628 445l5 2M630 449l5 2M640 443l4 4M649 444v3M649 449v3M649 454v3M649 459v3M72 477h14M90 477h3M96 477h17M117 477h3M124 477h17"/>
<path d="M144 477h3M151 477h17M171 477h4M178 477h17M199 477h3M205 477h17M210 478v2M226 477h3M233 477h17M244 470v8M253 477h3M260 477h17"/>
<path d="M280 477h4M287 477h17M307 477h4M314 477h17M335 477h3M341 477h17M350 477v3M352 467l-4 4M354 477v3M356 467l-4 4M362 477h3M369 477h17"/>
<path d="M373 463v7M373 473v7M375 467l-4 4M375 462v6M375 472v5M389 477h3M396 477h17M416 477h4M423 477h17M443 477h4M450 477h17M462 461l4 4"/>
<path d="M471 477h3M477 461l4 4M478 477h17M498 477h3M505 477h17M525 477h4M532 477h17M552 477h4M559 477h17M570 464v4M570 469v4M570 474v3"/>
<path d="M572 463v3M572 468v3M572 473v7M574 467l-4 4M580 477h3M586 477h17M588 477v3M589 467l-4 4M590 465l-4 4M592 477v3M594 464l-4 5M607 477h3"/>
<path d="M614 477h17M634 477h3M641 477h17M649 464v3M649 469v3M649 474v3M661 477h4M668 477h17M683 477v2M688 477h4M695 477h17M716 477h3"/>
<path d="M723 477h16M743 477h3M750 477h17M770 477h4M777 477h17M797 477h4M804 477h17M825 477h3M831 477h15M210 482v3M210 487v3M210 492v4"/>
<path d="M210 497v4M333 499l-6 3M340 500l-6 3M343 494l-7 3M350 495h4l2 2M350 494h3M350 482v3M350 487v3M350 492v3M350 495l-7 3M353 490h-3l-4 3M354 482v3"/>
<path d="M354 487v3M354 492v3M354 490h4M354 494h4M358 497l3 2M360 490h3M360 494h3M365 490h3M365 494h3M370 490h3M370 494h3M373 484v7"/>
<path d="M373 494v7M375 490h3M375 494h3M380 490h3M380 494h3M385 490h4M385 494h4M390 490h4M390 494h4M395 490h4M395 494h4M400 490h4"/>
<path d="M400 494h4M406 490h3M406 494h3M411 490h3M411 494h3M416 490h3M416 494h3M421 490h3M421 494h3M426 490h3M426 494h3M431 490h3"/>
<path d="M431 494h3M436 490h4M436 494h4M441 490h4M441 494h4M446 490h4M446 494h4M451 490h4M451 494h4M457 490h3M457 494h3M462 490h3"/>
<path d="M462 494h3M462 488l4 4M467 490h3M467 494h3M469 492l4 4M469 488l4 4M472 490h3M472 494h3M477 490h3M477 494h3M482 490h3M482 494h3"/>
<path d="M487 490h4M487 494h4M492 490h4M492 494h4M497 490h4M497 494h4M502 490h4M502 494h4M508 490h3M508 494h3M513 490h3M513 494h3"/>
<path d="M518 490h3M518 494h3M523 490h3M523 494h3M528 490h3M528 494h3M533 490h4M533 494h4M538 490h4M538 494h4M543 490h4M543 494h4"/>
<path d="M548 490h4M548 494h4M554 490h3M554 494h3M559 490h3M559 494h3M564 490h3M564 494h3M569 490h3M569 494h3M572 482v4M572 487v4"/>
<path d="M572 492v4M572 497v4M574 490h3M574 494h3M579 490h3M579 494h3M584 498l-3 2M584 490h4M584 494h4M588 482v3M588 487v3M588 492v3"/>
<path d="M588 495h4M588 495l-3 2M589 490l5 1M589 494h3M592 482v3M592 487v3M592 492v3M592 495l2 1M596 492l3 1M596 496l3 1M600 493l4 1M601 498l3 1"/>
<path d="M605 495l4 1M606 499l3 1M610 496l3 2M615 498l3 1M620 500l3 1M683 480v4M683 485v4M683 490v4M683 495v4M210 502v4M210 507v4M210 513v3"/>
<path d="M210 518v3M297 517l-6 3M303 518l-6 3M306 512l-6 3M313 514l-6 3M315 508l-6 3M322 509l-6 3M324 503l-6 3M331 505l-6 3M336 517l-6 3M345 513l-6 3M362 500l3 2"/>
<path d="M362 508h-7l-7 3M366 508h7M366 503l3 2M370 506l3 2M373 504v4M572 503v3M572 506h4M575 504l-3 2M578 506h3M579 501l-2 2M583 506h3M588 506l6 1"/>
<path d="M596 507l4 1M602 508l3 1M607 510l3 1M611 501l3 1M611 511l4 1M615 503l4 1M616 513l4 1M620 504l3 1M621 514l3 2M625 501l3 1M625 506l3 1M626 516l3 1"/>
<path d="M630 503l3 1M630 507l3 1M631 518h2v4M634 505l4 1M635 509l3 1M639 506l3 1M640 511h2v2M640 506l4 4M642 515v3M644 508h2v4M646 513v4M646 519v3"/>
<path d="M649 518h3M654 518h3M659 518h3M664 518h3M669 518h4M674 518h4M679 518h4M683 501v3M683 506v3M683 511v3M683 516v2M684 518h4"/>
<path d="M690 518h3M695 518h3M700 518h3M705 518h3M710 518h3M715 518h3M720 518h4M725 518h4M730 518h4M736 518h3M741 518h3M746 518h3"/>
<path d="M751 518h3M756 518h3M761 518h3M766 518h4M771 518h4M776 518h4M781 518h4M787 518h3M792 518h3M797 518h3M91 535h3M96 535h3"/>
<path d="M101 535h3M106 535h3M111 535h3M116 535h3M121 535h4M126 535h4M131 535h4M136 535h4M142 535h3M147 535h3M152 535h3M157 535h3"/>
<path d="M162 535h3M167 535h4M172 535h4M177 535h4M182 535h4M188 535h3M193 535h3M198 535h3M203 535h3M208 535h3M210 523v3M210 528v3"/>
<path d="M210 533v2M213 535h3M218 535h4M223 535h4M228 535h4M233 535h4M239 535h3M244 535h3M251 540l-4 2M260 535l-6 3M267 537l-6 3M269 531l-6 3"/>
<path d="M276 532l-6 3M279 526l-6 3M285 527l-6 3M288 522l-6 3M294 523l-6 3M299 536l-6 3M308 531l-6 3M317 527l-6 3M326 522l-6 3M633 523v4M633 529v3M633 534v3"/>
<path d="M633 539v3M642 520v3M642 525v4M642 530v4M642 535v4M646 524v3M646 529v3M646 534v3M646 539v3M251 554v6M251 542h.1M258 541l-7 4v5"/>
<path d="M272 549l-8 4v7M281 545l-6 3M290 540l-6 3M633 544v3M633 549v3M633 554v3M633 559v4M642 540v4M642 545v4M642 551v3M642 556v3M646 544v3"/>
<path d="M646 549v4M646 554v4M646 559v4M251 564v7M251 574v7M264 563v7M264 573v7M633 564v4M633 569v4M633 574v4h3M642 561v3M642 566v3"/>
<path d="M642 571v3M642 576v2M646 575v3h-8M646 565v3M646 570v3M251 584v7M251 594v7M264 583v7M264 594v6M247 610h7M251 605v5M256 610h3"/>
<path d="M264 604v6h-3"/>
</g>
<!-- layer: STEEL -->
<g fill="#000" stroke="#000" stroke-width=".57">
<path d="M235 133h2l-1 5zM304 138h1v4zM671 139h1v4zM630 148h2l-1 5zM267 168l4-2-3 3zM335 172l4-1-3 3zM557 174v5l-1-1zM604 172l4-1-3 3zM669 174l1 4h-1zM451 318v5h-2zM451 318v1zM449 332h2v16z"/>
<path d="M451 329v3h-2zM451 329l2 3h-2zM451 332h2v16zM72 449l1 6h-2zM846 449l1 6h-2z"/>
<path d="M534 157l4 2h-4zM534 159v1l4-1z"/>
<path d="M451 319l2 4zM451 319l2 4h-2z"/>
<path d="M449 332v16h2zM449 348h2l-2 4z"/>
<path d="M451 332v16h2zM451 348h2v4z"/>
</g>
<!-- layer: abutment -->
<path d="M732 606l3-5-3 5M733 601l-3 5M737 606l-4-5 4 5M737 601l-3 5M738 606l-3-5 3 5M740 606l-3-5 3 5M804 606l3-5-3 5M806 601l-3 5M809 606l-3-5 3 5M809 601l-3 5M811 606l-4-5 4 5M812 606l-3-5 3 5" fill="none" stroke="#000" stroke-width=".57"/>
<g font-size="16.3">
<text x="702" y="760">%%USuperentending Engineer</text>
<text x="724" y="775">%%UGNSS Circle,Kadapa</text>
</g>
<g font-size="15.2">
<text x="66" y="436">A</text>
<text x="839" y="434">A</text>
<text x="55" y="477">CL</text>
<text x="809" y="477">CL</text>
</g>
<text font-size="15" x="724" y="744">%%USD/- Dt: 17.06.2015</text>
<g font-size="10.2">
<text x="906" y="46">NOTES AND SPECIFICATIONS</text>
<text x="1145" y="45">1/2</text>
<text x="467" y="196">SECTION ON 'A-A'</text>
<text x="909" y="332">REFERENCE CODES</text>
<text x="373" y="565">HALF PLAN AT FOUNDATION AND HALF PLAN AT TOP</text>
<text x="912" y="660">REFERENCE DRAWINGS:</text>
<text x="727" y="697">Trail Pit @ km 26.650</text>
</g>
<g font-size="8.1">
<text x="900" y="703">CLIENT</text>
<text x="900" y="723">PROJECT</text>
<text x="900" y="743">TITLE</text>
<text x="900" y="763">CONTRACTORS</text>
</g>
<g font-size="6.7">
<text x="974" y="700">GOVERNMENT OF ANDHRA PRADESH</text>
<text x="974" y="708">IRRIGATION &amp; CAD DEPARTMENT</text>
<text x="974" y="717">GANDIKOATA LIFT IRRIGATION SCHEME</text>
<text x="975" y="726">SANTHAKOVUR MAJOR DISTRIBUTORY</text>
<text x="975" y="738">UNDER TUNNEL</text>
<text x="1033" y="738">AT KM. 23.650</text>
<text x="974" y="747">GENERAL PLAN &amp; SECTIONAL ELEVATION</text>
</g>
<g font-size="6.1">
<text x="900" y="688">REVISION NO:</text>
<text x="993" y="689">DRAWN</text>
<text x="1035" y="689">CHECKED</text>
<text x="1080" y="689">APPROVED</text>
<text x="1125" y="689">DATE</text>
<text x="911" y="779">DRAWING NO:</text>
<text x="1021" y="779">SCALE</text>
<text x="1113" y="779">DATE</text>
</g>
<g font-size="5.7">
<text x="903" y="57">1. ALL DIMENSIONS ARE IN MILLMETRES AND THE LEVELS ARE IN METRES.</text>
<text x="903" y="67">2. DO NOT SCALE THE DRAWING. ONLY FIGURED DIMENSIONS SHALL BE FOLLOWED.</text>
<text x="903" y="77">3. 200 THICK SIDE REVETMENT IS PROPOSED FOR THE BANKS BOTH ON U/S &amp; D/S</text>
<text x="348" y="83">500</text>
<text x="262" y="89">5000</text>
<text x="320" y="89">3700</text>
<text x="373" y="89">2500</text>
<text x="409" y="89">2325</text>
<text x="445" y="90">4610</text>
<text x="480" y="89">2325</text>
<text x="536" y="89">6435</text>
<text x="585" y="89">500</text>
<text x="600" y="89">4050</text>
<text x="663" y="89">5000</text>
<text x="903" y="87">4. THE SPECIFICATIONS PROPOSED FOR THE VARIOUS COMPONENTS OF THE STRUCTURE ARE AS FOLLOWS</text>
<text x="903" y="98">5. THE SBC OF FOUNDATION STRATA ENSURED BEFORE EXECUTION</text>
<text x="232" y="103">U/S RETURN WALL IN CC M15</text>
<text x="378" y="108">+237.413</text>
<text x="518" y="108">+237.413</text>
<text x="339" y="109">+237.413</text>
<text x="434" y="110">TBL +237.413</text>
<text x="637" y="112">D/S RETURN WALL IN CC M15</text>
<text x="903" y="108">6. 12MM THE EXPANSIVE JOINT WITH 300MM EIDE PVC WATER STOPPER AND MASTIC PAD SHALL BE PROVIDED</text>
<text x="166" y="116">225THICK SIDE REVETMENT</text>
<text x="677" y="118">225THICK SIDE REVETMENT</text>
<text x="903" y="118">AT JUNCTIONS BETWEEN SIDE WALLS &amp; WINGS &amp; FILLED WITH SEILING COUMPOUND</text>
<text x="293" y="123">+237.312</text>
<text x="369" y="124">LEFT BANK</text>
<text x="440" y="123">FSL +236.913</text>
<text x="524" y="124">RIGHT BANK</text>
<text x="299" y="128">500</text>
<text x="630" y="127">500</text>
<text x="645" y="128">+236.238</text>
<text x="903" y="129">7.75MMDIA WEEPHOLES ARE PROVIDED IN WINGS,RETURNS WITH REVERCE FILLERE @1800C/CSTAGGEND BOTH</text>
<text x="266" y="142">MFL++236.712</text>
<text x="440" y="139">CBL +235.863</text>
<text x="903" y="139">VERTICULLY &amp; HORIZONTLY</text>
<text x="354" y="148">800</text>
<text x="434" y="145">+235.788</text>
<text x="576" y="148">800</text>
<text x="644" y="148">MFL +235.638</text>
<text x="903" y="149">8.PROVIDE 2ROWS AT 16 DIA DOWEL BANKS @1000C/C INSLAB UNDER HEAD WALLS</text>
<text x="482" y="156">+235.538</text>
<text x="171" y="160">+235.200</text>
<text x="286" y="159">+235.200</text>
<text x="541" y="162">FLOW</text>
<text x="657" y="157">SLOPE 1.5:1</text>
<text x="304" y="164">1700</text>
<text x="622" y="164">1150</text>
<text x="730" y="167">+234.900</text>
<text x="325" y="169">+233.938</text>
<text x="440" y="168">DBL +234.038</text>
<text x="595" y="169">+233.938</text>
<text x="410" y="174">+233.748</text>
<text x="276" y="184">2500</text>
<text x="301" y="181">+233.438</text>
<text x="463" y="184">17760</text>
<text x="605" y="180">+233.438</text>
<text x="649" y="183">2600</text>
<text x="151" y="189">225THICK BED PITCHING OVER</text>
<text x="300" y="189">+232.500</text>
<text x="637" y="189">+232.500</text>
<text x="685" y="188">225THICK BED PITCHING OVER</text>
<text x="156" y="195">150 THICK GRAVEL BACKING</text>
<text x="322" y="194">650Th thick Appron Over 100mm</text>
<text x="591" y="194">500Th thick Appron Over 100mm</text>
<text x="685" y="194">150 THICK GRAVEL BACKING</text>
<text x="915" y="195">Sl.No</text>
<text x="951" y="195">DETAILS OF COMPONENTS</text>
<text x="1038" y="195">GRADE OF CONCRETE</text>
<text x="1107" y="195">MAX. SIZE OF C.A</text>
<text x="353" y="200">Thick waering coat</text>
<text x="565" y="201">300Th thick Bed Pitching</text>
<text x="622" y="200">Thick waering coat</text>
<text x="921" y="210">1</text>
<text x="941" y="210">SEALING COAT OVER BOX</text>
<text x="1057" y="210">CC M25</text>
<text x="1118" y="210">20 MM</text>
<text x="941" y="216">IN CANAL PORTION &amp; OVER BOTTOM</text>
<text x="941" y="222">MEMBER OF BOX</text>
<text x="921" y="231">2</text>
<text x="941" y="231">BOX UNDER CANAL TROUGH,</text>
<text x="1057" y="231">RCC M20</text>
<text x="1118" y="231">20 MM</text>
<text x="941" y="239">OF APRON</text>
<text x="921" y="248">3</text>
<text x="941" y="248">WEARING COAT OVER APRON FLOOR</text>
<text x="1057" y="246">CC M20</text>
<text x="1118" y="246">20 MM</text>
<text x="921" y="257">4</text>
<text x="941" y="257">HEAD WALL, WING &amp; RETURNS</text>
<text x="1057" y="262">CC M15</text>
<text x="1118" y="262">40 MM</text>
<text x="921" y="267">5</text>
<text x="941" y="267">CANAL LINING</text>
<text x="1057" y="272">CC M15</text>
<text x="1118" y="272">20 MM</text>
<text x="921" y="277">6</text>
<text x="941" y="277">FOUNDATION CONCRETE OF WINGS,</text>
<text x="1057" y="281">CC M15</text>
<text x="1118" y="281">40 MM</text>
<text x="941" y="283">RETURNS, CUTOFF WALL OF RETURN</text>
<text x="921" y="293">7</text>
<text x="941" y="293">LEVELLING COURSE BELOW BOX</text>
<text x="1057" y="291">CC M15</text>
<text x="1118" y="291">40 MM</text>
<text x="380" y="315">2500</text>
<text x="409" y="315">2325</text>
<text x="445" y="315">4610</text>
<text x="480" y="315">2325</text>
<text x="526" y="315">5000</text>
<text x="184" y="319">AGL +235.000</text>
<text x="226" y="334" transform="rotate(180 226 334)">SIDE SLOPE 1.5:1</text>
<text x="675" y="338">AGL +234.900</text>
<text x="906" y="346">1.</text>
<text x="926" y="346">IS : 456 - 2000</text>
<text x="131" y="352">TBL +237.413</text>
<text x="262" y="348">250</text>
<text x="360" y="351" transform="rotate(90 360 351)">SIDE SLOPE 2:1</text>
<text x="490" y="350" transform="rotate(90 490 350)">SIDE SLOPE 1:1</text>
<text x="437" y="360">CANAL FLOW</text>
<text x="721" y="358" transform="rotate(180 721 358)">SIDE SLOPE 1.5:1</text>
<text x="907" y="355">2.</text>
<text x="927" y="355">IS : 383</text>
<text x="242" y="361" transform="rotate(-90 242 361)">1000</text>
<text x="907" y="363">3.</text>
<text x="926" y="363">IS : 7784 (PART l &amp; ll )</text>
<text x="906" y="371">4.</text>
<text x="926" y="371">IS : 3370 ( PART I , II )</text>
<text x="245" y="374">500</text>
<text x="372" y="377">TBL +237.413</text>
<text x="435" y="377">CBL +235.863</text>
<text x="518" y="377">TBL +237.413</text>
<text x="252" y="382">1750</text>
<text x="906" y="379">5.</text>
<text x="926" y="379">IS : 1783 - 1985</text>
<text x="241" y="388">250</text>
<text x="654" y="388" transform="rotate(-90 654 388)">1000</text>
<text x="410" y="394" transform="rotate(-90 410 394)">SIDE SLOPE 1.5 :1</text>
<text x="627" y="399">250</text>
<text x="640" y="396">500</text>
<text x="387" y="404">75 TH LINING IN CC M15 FOR CANAL BED AND SIDE SLOPES</text>
<text x="573" y="405" transform="rotate(-90 573 405)">SIDE SLOPE 1.5:1</text>
<text x="186" y="411">SIDE SLOPE 1.5:1</text>
<text x="402" y="412">BEYOND STRUCTURE FOR A LENGTH OF 5 M</text>
<text x="672" y="422">SLOPE 1.5:1</text>
<text x="282" y="431" transform="rotate(-63 282 431)">500</text>
<text x="289" y="426" transform="rotate(-63 289 426)">1750</text>
<text x="307" y="440" transform="rotate(31 307 440)">+237.312</text>
<text x="606" y="444" transform="rotate(72 606 444)">1750</text>
<text x="632" y="444" transform="rotate(72 632 444)">500</text>
<text x="357" y="454">1750</text>
<text x="592" y="459" transform="rotate(-90 592 459)">1750</text>
<text x="481" y="465" transform="rotate(-90 481 465)">250</text>
<text x="360" y="471">800</text>
<text x="576" y="471">800</text>
<text x="587" y="470" transform="rotate(-3 587 470)">500</text>
<text x="608" y="470">4050</text>
<text x="158" y="476">U/S</text>
<text x="185" y="478">235.200</text>
<text x="257" y="474">+234.038</text>
<text x="348" y="475">500</text>
<text x="701" y="476">+234.038</text>
<text x="750" y="477">D/S</text>
<text x="466" y="482" transform="rotate(-90 466 482)">2500</text>
<text x="644" y="484" transform="rotate(-90 644 484)">5000</text>
<text x="284" y="487">3700</text>
<text x="473" y="496" transform="rotate(-90 473 496)">250</text>
<text x="797" y="599">+235.000</text>
<text x="759" y="623">All Soils</text>
<text x="746" y="630" transform="rotate(-90 746 630)">0.400</text>
<text x="762" y="667">Soft Rock</text>
<text x="906" y="675">1. DRAWING NO. GLIS/SKC/UT-27.900/002/2010 - SECTIONS &amp; R.C.C. DETAILS OF BOX</text>
</g>
<g font-size="5.6">
<text x="981" y="756">KBL - MCCL (JV)</text>
<text x="980" y="764">HYDERABAD</text>
<text x="903" y="795">GLIS/SKC/UT/</text>
<text x="1009" y="795">AS INDICATED</text>
<text x="903" y="802">27.900/001/2010</text>
</g>
<g font-size="5.1">
<text x="515" y="204">SCALE 1:100</text>
<text x="555" y="589">SCALE 1:100</text>
</g>
<g font-size="2.9">
<text x="410" y="157">40TH WEARING COAT</text>
<text x="565" y="156">40TH WEARING COAT</text>
</g>
</svg>
